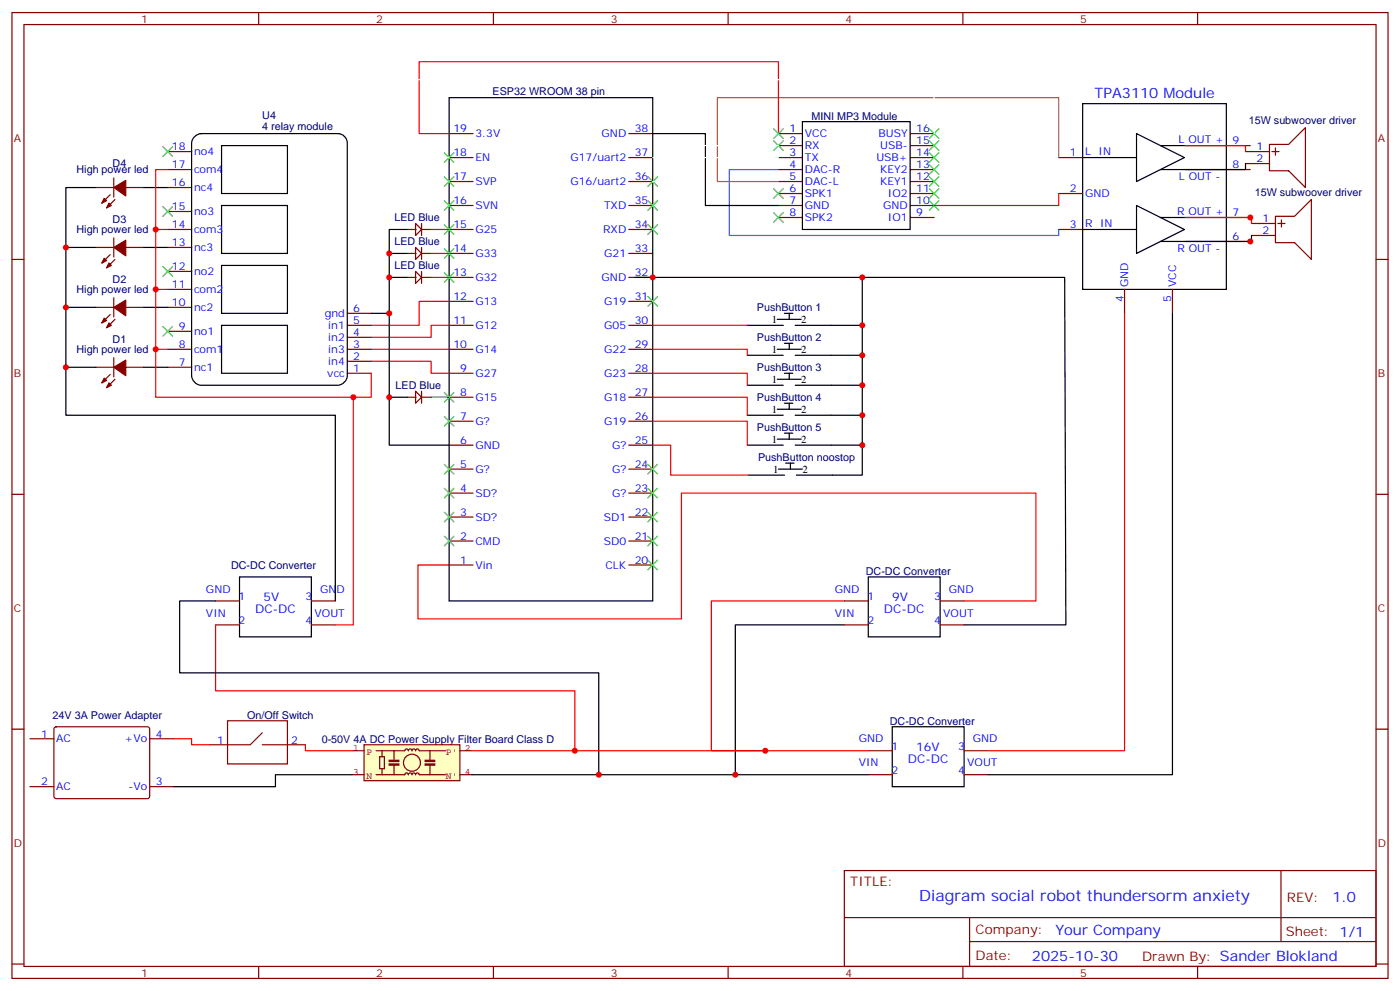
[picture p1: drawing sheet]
<svg xmlns="http://www.w3.org/2000/svg" width="412mm" height="292mm" viewBox="0 0 412 292" stroke-linecap="round" stroke-linejoin="round" font-family="sans-serif">
<g fill="none" stroke="#870000" stroke-width=".35">
<path d="M3.5 3.7h405.4v284.3h-405.4zM7.1 7.2h398.2v277.3h-398.2zM76.2 3.7v3.5M145.3 3.7v3.5M214.5 3.7v3.5M283.6 3.7v3.5M352.8 3.7v3.5M311.9 46.4h7M311.9 57h7M361.2 49.9h7.1M361.2 42.9h7.1M3.5 76.4h3.6"/>
<path d="M311.9 67.6h7M361.2 71.1h7.1M361.2 64h7.1M405.3 76.4h3.6M331.3 85.2v7.1M345.4 85.2v7.1M3.5 145.5h3.6M405.3 145.5h3.6M3.5 214.7h3.6M8.8 217.5h7.1M16.1 214.2l.5-.2h26.8l.5 .2 .2 .5-.1 20-.6 .4h-27.1l-.4-.7v-19.7zM44.1 217.5h7.1"/>
<path d="M405.3 214.7h3.6M8.8 231.6h7.1M44.1 231.6h7.1M248.7 256.3h156.6v28.2h-156.6zM377.3 256.3v20.9M248.7 270.1h156.5M285.6 277.2h119.6M285.6 270.1v14.2M3.5 283.8h3.6M76.2 284.5v3.5M145.3 284.5v3.5M214.5 284.5v3.5"/>
<path d="M283.6 284.5v3.5M352.8 284.5v3.5M405.3 283.8h3.6"/>
</g>
<path d="M318.9 30.5h42.3v54.7h-42.3zM334.8 39.3l14.1 7.1-14.1 7zM318.9 46.4h15.9M341.8 42.9h19.4M341.8 49.9h19.4M318.9 67.6h15.9M334.8 60.5l14.1 7.1-14.1 7zM341.8 64h19.4M341.8 71.1h19.4" fill="none" stroke="#000" stroke-width=".35"/>
<path d="M107.2 219.3h28.3v10.5h-28.3z" fill="#ffffc2" stroke="#850000" stroke-width=".35"/>
<g fill="#850000" stroke="#850000" stroke-width=".35">
<path d="M114.7 224.9h2.8v.3h-2.8z"/>
<path d="M114.7 223.8h2.8v.4h-2.8z"/>
<path d="M125.2 224.9h2.9v.3h-2.9z"/>
<path d="M125.2 223.8h2.9v.4h-2.9z"/>
</g>
<g fill="none" stroke="#850000" stroke-width=".35">
<path d="M119.9 74.6h2.7M119.9 67.6h2.7M122.4 79.9l1.8 1.8-1.8 1.7zM122.4 72.8l1.8 1.8-1.8 1.8zM122.4 65.8l1.8 1.8-1.8 1.7zM124.2 65.8v3.5M124.2 72.8v3.6M124.2 79.9v3.5M124.4 74.6h2.6M124.4 67.6h2.6M119.9 81.7h2.7M124.4 81.7h2.6"/>
<path d="M119.9 116.9h2.7M122.4 115.2l1.8 1.7-1.8 1.8zM124.2 115.2v3.5M124.4 116.9h2.6M103.7 228.1h3.5M103.7 221h3.5M110.8 228.1h8.4a.53 .53 0 0 1 .6-.6 .53 .53 0 0 1 .5 .6 .53 .53 0 0 1 .5-.6 .53 .53 0 0 1 .6 .6 .53 .53 0 0 1 .5-.6 .53 .53 0 0 1 .5 .6 .53 .53 0 0 1 .5-.6 .53 .53 0 0 1 .6 .6h7.7M110.8 221h8.4a.53 .53 0 0 1 .6-.5 .53 .53 0 0 1 .5 .5 .53 .53 0 0 1 .5-.5 .53 .53 0 0 1 .6 .5 .53 .53 0 0 1 .5-.5 .53 .53 0 0 1 .5 .5 .53 .53 0 0 1 .5-.5 .53 .53 0 0 1 .6 .5h7.7M111.8 222.8h1.4v3.5h-1.4zM112.5 221v1.8M112.5 226.3v1.8M116.1 221v2.8"/>
<path d="M116.1 225.2v2.9M126.6 221v2.8M126.6 225.2v2.9M135.5 228.1h3.5M135.5 221h3.5"/>
<circle cx="121.4" cy="224.5" r="2.5"/>
</g>
<g fill="none" stroke="#870000" stroke-width=".35">
<path d="M132.3 39.3h7M185.2 39.3h7.1M229.3 39.3h7.1M268.1 39.3h7.1M28.2 55.2h5.3M32.5 57.3l-2.5 2.5M33.5 52.4v5.6M33.9 58.7l-2.5 2.5M37 55.2h5.3M49.4 49.9h7M49.4 44.6h7M49.4 55.2h7"/>
<path d="M132.3 46.4h7M132.3 53.4h7M185.2 46.4h7.1M185.2 53.4h7.1M229.3 42.9h7.1M229.3 46.4h7.1M229.3 49.9h7.1M229.3 53.4h7.1M229.3 57h7.1M268.1 42.9h7.1M268.1 46.4h7.1M268.1 49.9h7.1"/>
<path d="M268.1 53.4h7.1M268.1 57h7.1M366.9 44.6h7M366.9 48.2h7M373.9 42.5h5.7l4.9-4.9v17.6l-4.9-4.9h-5.7zM374.6 44.6h2.2M375.7 43.6v2.1M28.2 72.8h5.3M32.5 75l-2.5 2.4M33.5 70v5.7M33.9 76.4l-2.5 2.4M37 72.8h5.3"/>
<path d="M49.4 67.6h7M49.4 62.3h7M49.4 72.8h7M49.4 79.9h7M132.3 60.5h7M132.3 74.6h7M132.3 67.6h7M185.2 60.5h7.1M185.2 74.6h7.1M185.2 67.6h7.1M229.3 60.5h7.1M229.3 64h7.1"/>
<path d="M268.1 60.5h7.1M268.1 64h7.1M368.7 65.8h7M368.7 69.3h7M375.7 63.7h5.7l4.9-5v17.7l-4.9-5h-5.7zM376.4 65.8h2.1M377.5 64.7v2.2M28.2 90.5h5.3M32.5 92.6l-2.5 2.5M33.5 87.7v5.6M33.9 94l-2.5 2.5M37 90.5h5.3"/>
<path d="M49.4 85.2h7M49.4 90.5h7M49.4 97.5h7M102.3 95.8h7.1M102.3 92.3h7.1M102.3 99.3h7.1M132.3 95.8h7M132.3 88.7h7M132.3 81.7h7M185.2 95.8h7.1M185.2 88.7h7.1M185.2 81.7h7.1"/>
<path d="M28.2 108.1h5.3M32.5 110.2l-2.5 2.5M33.5 105.3v5.6M33.9 111.7l-2.5 2.4M37 108.1h5.3M49.4 102.8h7M49.4 108.1h7M102.3 109.9h7.1M102.3 102.8h7.1M102.3 106.4h7.1M132.3 116.9h7M132.3 109.9h7"/>
<path d="M132.3 102.8h7M185.2 116.9h7.1M185.2 109.9h7.1M185.2 102.8h7.1M132.3 138.1h7M132.3 131.1h7M132.3 124h7M185.2 138.1h7.1M185.2 131.1h7.1M185.2 124h7.1M132.3 159.3h7M132.3 152.2h7"/>
<path d="M132.3 145.2h7M185.2 159.3h7.1M185.2 152.2h7.1M185.2 145.2h7.1M63.5 176.9h7.1M91.7 176.9h7.1M132.3 166.3h7M185.2 166.3h7.1M248.7 176.9h7.1M276.9 176.9h7.1M63.5 184h7.1M91.7 184h7.1"/>
<path d="M248.7 184h7.1M276.9 184h7.1M67 212.2h17.7v12.7h-17.7zM77.3 215.7l-3.6 3.6h-12M77.3 219.3h12.7M255.8 221h7M255.8 228.1h7M284 221h7M284 228.1h7"/>
</g>
<g fill="none" stroke="#000" stroke-width=".35">
<path d="M132.3 28.8h60v148.1h-60zM192.3 39.3h15.5v21.2h21.5M236.4 35.8h31.7v31.8h-31.7zM28.2 55.2h-8.8v67h79.4v54.7M42.3 55.2h7.1M57.2 40.4a2.99 2.99 0 0 1 2.1-1.1h40.2a2.82 2.82 0 0 1 2.8 2.9v68.4a3 3 0 0 1-2.8 2.8h-40.2a3 3 0 0 1-2.9-2.8v-68.4l.1-.7zM65.3 42.9h19.4v14.1h-19.4zM366.9 48.2v1.7h-17.7M19.4 72.8h8.8M42.3 72.8h7.1M65.3 60.5h19.4v14.1h-19.4zM65.3 78.1h19.4v14.2h-19.4z"/>
<path d="M114.7 74.6h5.2M119.9 67.6h-5.2v24.7M368.7 69.3v1.8h-19.5M19.4 90.5h8.8M42.3 90.5h7.1M65.3 95.8h19.4v14.1h-19.4zM109.4 92.3h5.3v38.8h17.6M114.7 81.7h5.2M187 81.7h126.6l.4 102.3h-30M220.1 95.8h10.6M229 94h7M231.1 92.3h2.4"/>
<path d="M232.5 92.3v1.7M234.2 95.8h19.8M254 81.7v49.4h-19.8M345.4 92.3v135.8h-54.4M19.4 108.1h8.8M42.3 108.1h7.1M114.7 116.9h5.2M220.1 104.6h10.6M220.1 113.4h10.6M229 102.8h7M229 111.7h7M231.1 101.1h2.4"/>
<path d="M231.1 109.9h2.4M231.1 118.7h2.4M232.5 101.1v1.7M232.5 109.9v1.8M232.5 118.7v1.8M234.2 104.6h19.8M234.2 113.4h19.8M220.1 122.2h10.6M220.1 131.1h10.6M220.5 139.9h10.6M229 120.5h7M229 129.3h7"/>
<path d="M229.3 138.1h7.1M231.1 127.5h2.4M231.4 136.3h2.5M232.5 127.5v1.8M232.8 136.3v1.8M234.2 122.2h19.8M254 131.1v8.8h-19.4M63.5 176.9h-10.6v21.2h123.5v30M70.6 169.9h21.1v17.6h-21.1zM255.8 169.9h21.1v17.6h-21.1zM248.7 184h-32.1v44.1M262.8 214h21.2v17.6h-21.2z"/>
<path d="M103.7 228.1h-22.6v3.5h-29.9M139 228.1h116.8"/>
</g>
<path d="M229.3 49.9h-14.5v19.4h97.1v-1.7" fill="none" stroke="#06c" stroke-width=".35"/>
<path d="M311.9 46.4v-17.6h-100.6v24.6h18" fill="none" stroke="#993" stroke-width=".35"/>
<g fill="none" stroke="#f00" stroke-width=".35">
<path d="M132.3 39.3h-8.8v-21.1h105.8v21.1M49.4 49.9h-3.5v67h58.2v67.1h-5.3M311.9 57v3.5h-36.7M349.2 42.9h17.7v1.7M45.9 67.6h3.5M127 67.6h5.3M127 74.6h5.3M349.2 64h19.5v1.8M45.9 85.2h3.5M127 81.7h5.3M132.3 88.7h-8.8v7.1h-14.1M132.3 95.8h-5.3v3.5h-17.6"/>
<path d="M192.3 95.8h27.8M331.3 92.3v128.7h-40.3M45.9 102.8h3.5M109.4 106.4h17.6v3.5h5.3M109.4 109.9v7h-5.3M109.4 102.8h22.9M192.3 102.8h27.8v1.8M192.3 109.9h27.8v3.5M192.3 116.9h27.8v5.3M192.3 124h27.8v7.1M192.3 131.1h5.3v8.8h22.9M132.3 166.3h-9.2v15.9h77.6v-37h104.5v31.7h-21.2"/>
<path d="M248.7 176.9h-39.2v44.1h15.9M63.5 184v19.4h105.8v17.6M51.2 217.5h5.2v1.8h5.3M90 219.3v1.7h13.7M139 221h116.8"/>
</g>
<path d="M275.2 39.3v-15.8h-157v22.9h14.1M192.3 46.4h37M229.3 42.9h-30v10.5h-7" fill="none" stroke="#fff" stroke-width=".35"/>
<g fill="#870000" stroke="#870000" stroke-width=".35">
<path d="M30.7 111.3l.7 .7-1.4 .7z"/>
<path d="M32.1 112.7l.7 .7-1.4 .7z"/>
<path d="M33.5 108.1l3.5-2.1v4.6z"/>
<path d="M30.7 93.7l.7 .7-1.4 .7z"/>
<path d="M32.1 95.1l.7 .7-1.4 .7z"/>
<path d="M33.5 90.5l3.5-2.1v4.6z"/>
<path d="M30.7 76l.7 .7-1.4 .7z"/>
<path d="M32.1 77.4l.7 .7-1.4 .7z"/>
<path d="M33.5 72.8l3.5-2.1v4.6z"/>
<path d="M30.7 58.4l.7 .7-1.4 .7z"/>
<path d="M32.1 59.8l.7 .7-1.4 .7z"/>
<path d="M33.5 55.2l3.5-2.1v4.6z"/>
</g>
<g fill="none" stroke="#3c3" stroke-width=".35">
<path d="M227.9 37.9l2.8 2.8M230.7 37.9l-2.8 2.8M273.8 37.9l2.8 2.8M276.6 37.9l-2.8 2.8M48 43.2l2.8 2.8M50.8 43.2l-2.8 2.8M130.9 45l2.8 2.8M130.9 52l2.8 2.9M130.9 59.1l2.8 2.8M133.7 45l-2.8 2.8M133.7 52l-2.8 2.9M133.7 59.1l-2.8 2.8"/>
<path d="M190.9 52l2.8 2.9M190.9 59.1l2.8 2.8M193.7 52l-2.8 2.9M193.7 59.1l-2.8 2.8M227.9 55.6l2.8 2.8M227.9 41.5l2.8 2.8M230.7 55.6l-2.8 2.8M230.7 41.5l-2.8 2.8M273.8 59.1l2.8 2.8M273.8 55.6l2.8 2.8M273.8 52l2.8 2.9M273.8 48.5l2.8 2.8"/>
<path d="M273.8 45l2.8 2.8M273.8 41.5l2.8 2.8M276.6 59.1l-2.8 2.8M276.6 55.6l-2.8 2.8M276.6 52l-2.8 2.9M276.6 48.5l-2.8 2.8M276.6 45l-2.8 2.8M276.6 41.5l-2.8 2.8M48 78.5l2.8 2.8M48 60.9l2.8 2.8M50.8 78.5l-2.8 2.8M50.8 60.9l-2.8 2.8"/>
<path d="M130.9 66.1l2.8 2.9M130.9 73.2l2.8 2.8M133.7 66.1l-2.8 2.9M133.7 73.2l-2.8 2.8M190.9 66.1l2.8 2.9M193.7 66.1l-2.8 2.9M227.9 62.6l2.8 2.8M230.7 62.6l-2.8 2.8M48 96.1l2.8 2.9M50.8 96.1l-2.8 2.9M130.9 80.3l2.8 2.8M133.7 80.3l-2.8 2.8"/>
<path d="M190.9 87.3l2.8 2.8M193.7 87.3l-2.8 2.8M130.9 115.5l2.8 2.9M133.7 115.5l-2.8 2.9M130.9 122.6l2.8 2.8M130.9 136.7l2.8 2.8M133.7 122.6l-2.8 2.8M133.7 136.7l-2.8 2.8M190.9 136.7l2.8 2.8M193.7 136.7l-2.8 2.8M130.9 143.8l2.8 2.8M130.9 150.8l2.8 2.8"/>
<path d="M130.9 157.9l2.8 2.8M133.7 143.8l-2.8 2.8M133.7 150.8l-2.8 2.8M133.7 157.9l-2.8 2.8M190.9 143.8l2.8 2.8M190.9 150.8l2.8 2.8M190.9 157.9l2.8 2.8M193.7 143.8l-2.8 2.8M193.7 150.8l-2.8 2.8M193.7 157.9l-2.8 2.8M190.9 164.9l2.8 2.8M193.7 164.9l-2.8 2.8"/>
</g>
<path d="M127 116.9h5.3" fill="none" stroke="#008700" stroke-width=".35"/>
<g fill="#c00">
<circle cx="225.4" cy="221" r=".88"/>
<circle cx="216.6" cy="228.1" r=".88"/>
<circle cx="254" cy="81.7" r=".88"/>
<circle cx="254" cy="122.2" r=".88"/>
<circle cx="254" cy="113.4" r=".88"/>
<circle cx="254" cy="104.6" r=".88"/>
<circle cx="254" cy="95.8" r=".88"/>
<circle cx="254" cy="131.1" r=".88"/>
<circle cx="368.3" cy="71.1" r=".88"/>
<circle cx="368.3" cy="64" r=".88"/>
<circle cx="19.4" cy="90.5" r=".88"/>
<circle cx="19.4" cy="72.8" r=".88"/>
<circle cx="19.4" cy="108.1" r=".88"/>
<circle cx="45.9" cy="85.2" r=".88"/>
<circle cx="45.9" cy="102.8" r=".88"/>
<circle cx="45.9" cy="67.6" r=".88"/>
<circle cx="169.3" cy="221" r=".88"/>
<circle cx="176.4" cy="228.1" r=".88"/>
<circle cx="104.1" cy="116.9" r=".88"/>
<circle cx="114.7" cy="92.3" r=".88"/>
<circle cx="114.7" cy="74.6" r=".88"/>
<circle cx="114.7" cy="81.7" r=".88"/>
<circle cx="114.7" cy="116.9" r=".88"/>
<circle cx="192.3" cy="81.7" r=".88"/>
</g>
<text font-size="4.6" fill="#00f" x="270.8" y="265.3">Diagram social robot thundersorm anxiety</text>
<g font-size="4.2" fill="#00f">
<text x="322.4" y="28.8">TPA3110 Module</text>
<text x="392.5" y="265.6">1.0</text>
<text x="310.9" y="275.1">Your Company</text>
<text x="304" y="282.9">2025-10-30</text>
</g>
<g font-size="3.9" fill="#800">
<text x="250.5" y="260.9">TITLE:</text>
<text x="379.1" y="265.6">REV:</text>
<text x="287.4" y="275.1">Company:</text>
<text x="378.7" y="275.7">Sheet: 1/1</text>
<text x="287.4" y="282.8">Date:</text>
<text x="336.4" y="282.8">Drawn By: Sander Blokland</text>
</g>
<g font-size="3.5" fill="#00f">
<text x="77.6" y="176.9">5V</text>
<text x="262.8" y="176.9">9V</text>
<text x="75.2" y="180.4">DC-DC</text>
<text x="260.4" y="180.4">DC-DC</text>
<text x="269.9" y="221">16V</text>
<text x="267.4" y="224.5">DC-DC</text>
</g>
<g font-size="3.2" fill="#800">
<text x="41.6" y="6.7">1</text>
<text x="110.8" y="6.7">2</text>
<text x="179.9" y="6.7">3</text>
<text x="249.1" y="6.7">4</text>
<text x="318.2" y="6.7">5</text>
<text x="4.1" y="41.8">A</text>
<text x="405.9" y="41.8">A</text>
<text x="4.1" y="110.9">B</text>
<text x="405.9" y="110.9">B</text>
<text x="4.1" y="180.1">C</text>
<text x="405.9" y="180.1">C</text>
<text x="4.1" y="249.2">D</text>
<text x="405.9" y="249.2">D</text>
<text x="41.6" y="287.5">1</text>
<text x="110.8" y="287.5">2</text>
<text x="179.9" y="287.5">3</text>
<text x="249.1" y="287.5">4</text>
<text x="318.2" y="287.5">5</text>
</g>
<g font-size="3.2" fill="#000080">
<text x="145.1" y="28">ESP32 WROOM 38 pin</text>
<text x="77.3" y="35.1">U4</text>
<text x="239" y="35.2">MINI MP3 Module</text>
<text x="77.3" y="38.3">4 relay module</text>
<text x="367.9" y="36.5">15W subwoover driver</text>
<text x="22.5" y="51">High power led</text>
<text x="33.2" y="49.3">D4</text>
<text x="369.6" y="57.7">15W subwoover driver</text>
<text x="33.2" y="65.7">D3</text>
<text x="116.2" y="65.2">LED Blue</text>
<text x="22.5" y="68.7">High power led</text>
<text x="116.2" y="72.3">LED Blue</text>
<text x="33.2" y="83.4">D2</text>
<text x="116.2" y="79.3">LED Blue</text>
<text x="22.5" y="86.3">High power led</text>
<text x="222.9" y="91.7">PushButton 1</text>
<text x="33.2" y="101">D1</text>
<text x="222.9" y="100.5">PushButton 2</text>
<text x="22.5" y="103.9">High power led</text>
<text x="222.9" y="109.3">PushButton 3</text>
<text x="116.5" y="114.6">LED Blue</text>
<text x="222.9" y="118.1">PushButton 4</text>
<text x="222.9" y="126.9">PushButton 5</text>
<text x="223.3" y="135.8">PushButton noostop</text>
<text x="68.1" y="167.5">DC-DC Converter</text>
<text x="255" y="169.2">DC-DC Converter</text>
<text x="15.5" y="211.6">24V 3A Power Adapter</text>
<text x="72.8" y="211.6">On/Off Switch</text>
<text x="262.1" y="213.3">DC-DC Converter</text>
<text x="94.8" y="218.6">0-50V 4A DC Power Supply Filter Board Class D</text>
</g>
<g font-size="3.2" fill="#00f">
<text x="133.6" y="39">19</text>
<text x="140.1" y="40.4">3.3V</text>
<text x="177.2" y="40.4">GND</text>
<text x="187" y="39">38</text>
<text x="232.6" y="39">1</text>
<text x="237.1" y="40.4">VCC</text>
<text x="258.8" y="40.4">BUSY</text>
<text x="269.9" y="39">16</text>
<text x="50.6" y="44.3">18</text>
<text x="57.1" y="45.7">no4</text>
<text x="133.6" y="46">18</text>
<text x="140.1" y="47.4">EN</text>
<text x="168" y="47.4">G17/uart2</text>
<text x="187" y="46">37</text>
<text x="232.6" y="42.5">2</text>
<text x="232.6" y="46">3</text>
<text x="237.1" y="43.9">RX</text>
<text x="237.1" y="47.4">TX</text>
<text x="258.1" y="47.4">USB+</text>
<text x="259.3" y="43.9">USB-</text>
<text x="269.9" y="46">14</text>
<text x="269.9" y="42.5">15</text>
<text x="315.1" y="46">1</text>
<text x="319.6" y="45.7">L</text>
<text x="323.6" y="45.7">IN</text>
<text x="347.2" y="42.2">L OUT +</text>
<text x="363" y="42.5">9</text>
<text x="370.2" y="44.3">1</text>
<text x="370.2" y="47.8">2</text>
<text x="50.6" y="49.6">17</text>
<text x="57.1" y="51">com4</text>
<text x="133.6" y="53.1">17</text>
<text x="187" y="53.1">36</text>
<text x="232.6" y="49.6">4</text>
<text x="232.6" y="53.1">5</text>
<text x="237.1" y="51">DAC-R</text>
<text x="259.2" y="51">KEY2</text>
<text x="269.9" y="53.1">12</text>
<text x="269.9" y="49.6">13</text>
<text x="347.3" y="53.1">L OUT -</text>
<text x="363" y="49.6">8</text>
<text x="50.6" y="54.9">16</text>
<text x="57.1" y="56.3">nc4</text>
<text x="140.1" y="54.5">SVP</text>
<text x="168" y="54.5">G16/uart2</text>
<text x="232.6" y="56.6">6</text>
<text x="237.1" y="54.5">DAC-L</text>
<text x="237.1" y="58">SPK1</text>
<text x="259.2" y="54.5">KEY1</text>
<text x="261.6" y="58">IO2</text>
<text x="269.9" y="56.6">11</text>
<text x="315.1" y="56.6">2</text>
<text x="319.6" y="58">GND</text>
<text x="50.6" y="61.9">15</text>
<text x="57.1" y="63.3">no3</text>
<text x="133.6" y="60.1">16</text>
<text x="140.1" y="61.6">SVN</text>
<text x="177.9" y="61.6">TXD</text>
<text x="187" y="60.1">35</text>
<text x="232.6" y="60.1">7</text>
<text x="232.6" y="63.7">8</text>
<text x="237.1" y="61.6">GND</text>
<text x="237.1" y="65.1">SPK2</text>
<text x="260.1" y="61.6">GND</text>
<text x="261.6" y="65.1">IO1</text>
<text x="269.9" y="63.7">9</text>
<text x="269.9" y="60.1">10</text>
<text x="346.7" y="63.3">R OUT +</text>
<text x="363" y="63.7">7</text>
<text x="371.9" y="65.4">1</text>
<text x="50.6" y="67.2">14</text>
<text x="57.1" y="68.6">com3</text>
<text x="133.6" y="67.2">15</text>
<text x="140.1" y="68.6">G25</text>
<text x="177.7" y="68.6">RXD</text>
<text x="187" y="67.2">34</text>
<text x="315.1" y="67.2">3</text>
<text x="319.6" y="66.9">R</text>
<text x="324.1" y="66.9">IN</text>
<text x="363" y="70.7">6</text>
<text x="371.9" y="69">2</text>
<text x="50.6" y="72.5">13</text>
<text x="57.1" y="73.9">nc3</text>
<text x="133.6" y="74.3">14</text>
<text x="140.1" y="75.7">G33</text>
<text x="178" y="75.7">G21</text>
<text x="187" y="74.3">33</text>
<text x="346.8" y="74.3">R OUT -</text>
<text x="50.6" y="79.6">12</text>
<text x="57.1" y="81">no2</text>
<text x="133.6" y="81.3">13</text>
<text x="140.1" y="82.7">G32</text>
<text x="177.2" y="82.7">GND</text>
<text x="187" y="81.3">32</text>
<text x="50.6" y="84.8">11</text>
<text x="57.1" y="86.3">com2</text>
<text x="133.6" y="88.4">12</text>
<text x="140.1" y="89.8">G13</text>
<text x="178" y="89.8">G19</text>
<text x="187" y="88.4">31</text>
<text x="330.9" y="89" transform="rotate(-90 330.9 89)">4</text>
<text x="332.3" y="84.5" transform="rotate(-90 332.3 84.5)">GND</text>
<text x="345" y="89" transform="rotate(-90 345 89)">5</text>
<text x="346.4" y="84.5" transform="rotate(-90 346.4 84.5)">VCC</text>
<text x="50.6" y="90.1">10</text>
<text x="57.1" y="91.5">nc2</text>
<text x="95.6" y="93.3">gnd</text>
<text x="104.1" y="91.9">6</text>
<text x="104.1" y="95.4">5</text>
<text x="133.6" y="95.4">11</text>
<text x="187" y="95.4">30</text>
<text x="52.7" y="97.2">9</text>
<text x="57.1" y="98.6">no1</text>
<text x="96.7" y="96.8">in1</text>
<text x="96.7" y="100.4">in2</text>
<text x="104.1" y="99">4</text>
<text x="140.1" y="96.8">G12</text>
<text x="178" y="96.8">G05</text>
<text x="52.7" y="102.5">8</text>
<text x="52.7" y="107.8">7</text>
<text x="57.1" y="103.9">com1</text>
<text x="96.7" y="103.9">in3</text>
<text x="96.7" y="107.4">in4</text>
<text x="104.1" y="102.5">3</text>
<text x="104.1" y="106">2</text>
<text x="133.6" y="102.5">10</text>
<text x="140.1" y="103.9">G14</text>
<text x="178" y="103.9">G22</text>
<text x="187" y="102.5">29</text>
<text x="57.1" y="109.2">nc1</text>
<text x="96.4" y="110.9">vcc</text>
<text x="104.1" y="109.5">1</text>
<text x="135.6" y="109.5">9</text>
<text x="140.1" y="110.9">G27</text>
<text x="178" y="110.9">G23</text>
<text x="187" y="109.5">28</text>
<text x="135.6" y="116.6">8</text>
<text x="140.1" y="118">G15</text>
<text x="178" y="118">G18</text>
<text x="187" y="116.6">27</text>
<text x="135.6" y="123.6">7</text>
<text x="140.1" y="125.1">G?</text>
<text x="178" y="125.1">G19</text>
<text x="187" y="123.6">26</text>
<text x="135.6" y="130.7">6</text>
<text x="187" y="130.7">25</text>
<text x="135.6" y="137.8">5</text>
<text x="140.1" y="132.1">GND</text>
<text x="180.3" y="132.1">G?</text>
<text x="187" y="137.8">24</text>
<text x="140.1" y="139.2">G?</text>
<text x="180.3" y="139.2">G?</text>
<text x="135.6" y="144.8">4</text>
<text x="140.1" y="146.2">SD?</text>
<text x="180.3" y="146.2">G?</text>
<text x="187" y="144.8">23</text>
<text x="135.6" y="151.9">3</text>
<text x="140.1" y="153.3">SD?</text>
<text x="177.9" y="153.3">SD1</text>
<text x="187" y="151.9">22</text>
<text x="135.6" y="158.9">2</text>
<text x="140.1" y="160.3">CMD</text>
<text x="177.9" y="160.3">SD0</text>
<text x="187" y="158.9">21</text>
<text x="135.6" y="166">1</text>
<text x="140.1" y="167.4">Vin</text>
<text x="178.3" y="167.4">CLK</text>
<text x="187" y="166">20</text>
<text x="60.7" y="174.4">GND</text>
<text x="70.3" y="176.6">1</text>
<text x="90" y="176.6">3</text>
<text x="94.3" y="174.4">GND</text>
<text x="245.9" y="174.4">GND</text>
<text x="255.5" y="176.6">1</text>
<text x="275.2" y="176.6">3</text>
<text x="279.5" y="174.4">GND</text>
<text x="60.7" y="181.5">VIN</text>
<text x="70.3" y="183.6">2</text>
<text x="90" y="183.6">4</text>
<text x="92.7" y="181.5">VOUT</text>
<text x="245.9" y="181.5">VIN</text>
<text x="255.5" y="183.6">2</text>
<text x="275.2" y="183.6">4</text>
<text x="277.9" y="181.5">VOUT</text>
<text x="12.1" y="217.1">1</text>
<text x="16.6" y="218.5">AC</text>
<text x="36.7" y="218.5">+Vo</text>
<text x="45.9" y="217.1">4</text>
<text x="64" y="218.9">1</text>
<text x="85.7" y="218.9">2</text>
<text x="252.9" y="218.5">GND</text>
<text x="262.6" y="220.7">1</text>
<text x="282.2" y="220.7">3</text>
<text x="286.6" y="218.5">GND</text>
<text x="252.9" y="225.6">VIN</text>
<text x="262.6" y="227.7">2</text>
<text x="282.2" y="227.7">4</text>
<text x="284.9" y="225.6">VOUT</text>
<text x="12.1" y="231.2">2</text>
<text x="16.6" y="232.7">AC</text>
<text x="37.9" y="232.7">-Vo</text>
<text x="45.9" y="231.2">3</text>
</g>
<g font-size="3.2">
<text x="227.4" y="95.1">1</text>
<text x="236" y="95.1">2</text>
<text x="227.4" y="103.9">1</text>
<text x="236" y="103.9">2</text>
<text x="227.4" y="112.7">1</text>
<text x="236" y="112.7">2</text>
<text x="227.4" y="121.5">1</text>
<text x="236" y="121.5">2</text>
<text x="227.4" y="130.4">1</text>
<text x="236" y="130.4">2</text>
<text x="227.7" y="139.2">1</text>
<text x="236.4" y="139.2">2</text>
</g>
<g font-size="2.8" fill="#840000">
<text x="104.1" y="221">1</text>
<text x="136.9" y="221">2</text>
<text x="107.9" y="222.3">P</text>
<text x="131.4" y="222.3">P'</text>
<text x="104.1" y="228">3</text>
<text x="107.9" y="229.4">N</text>
<text x="131.4" y="229.4">N'</text>
<text x="136.9" y="228">4</text>
</g>
</svg>
